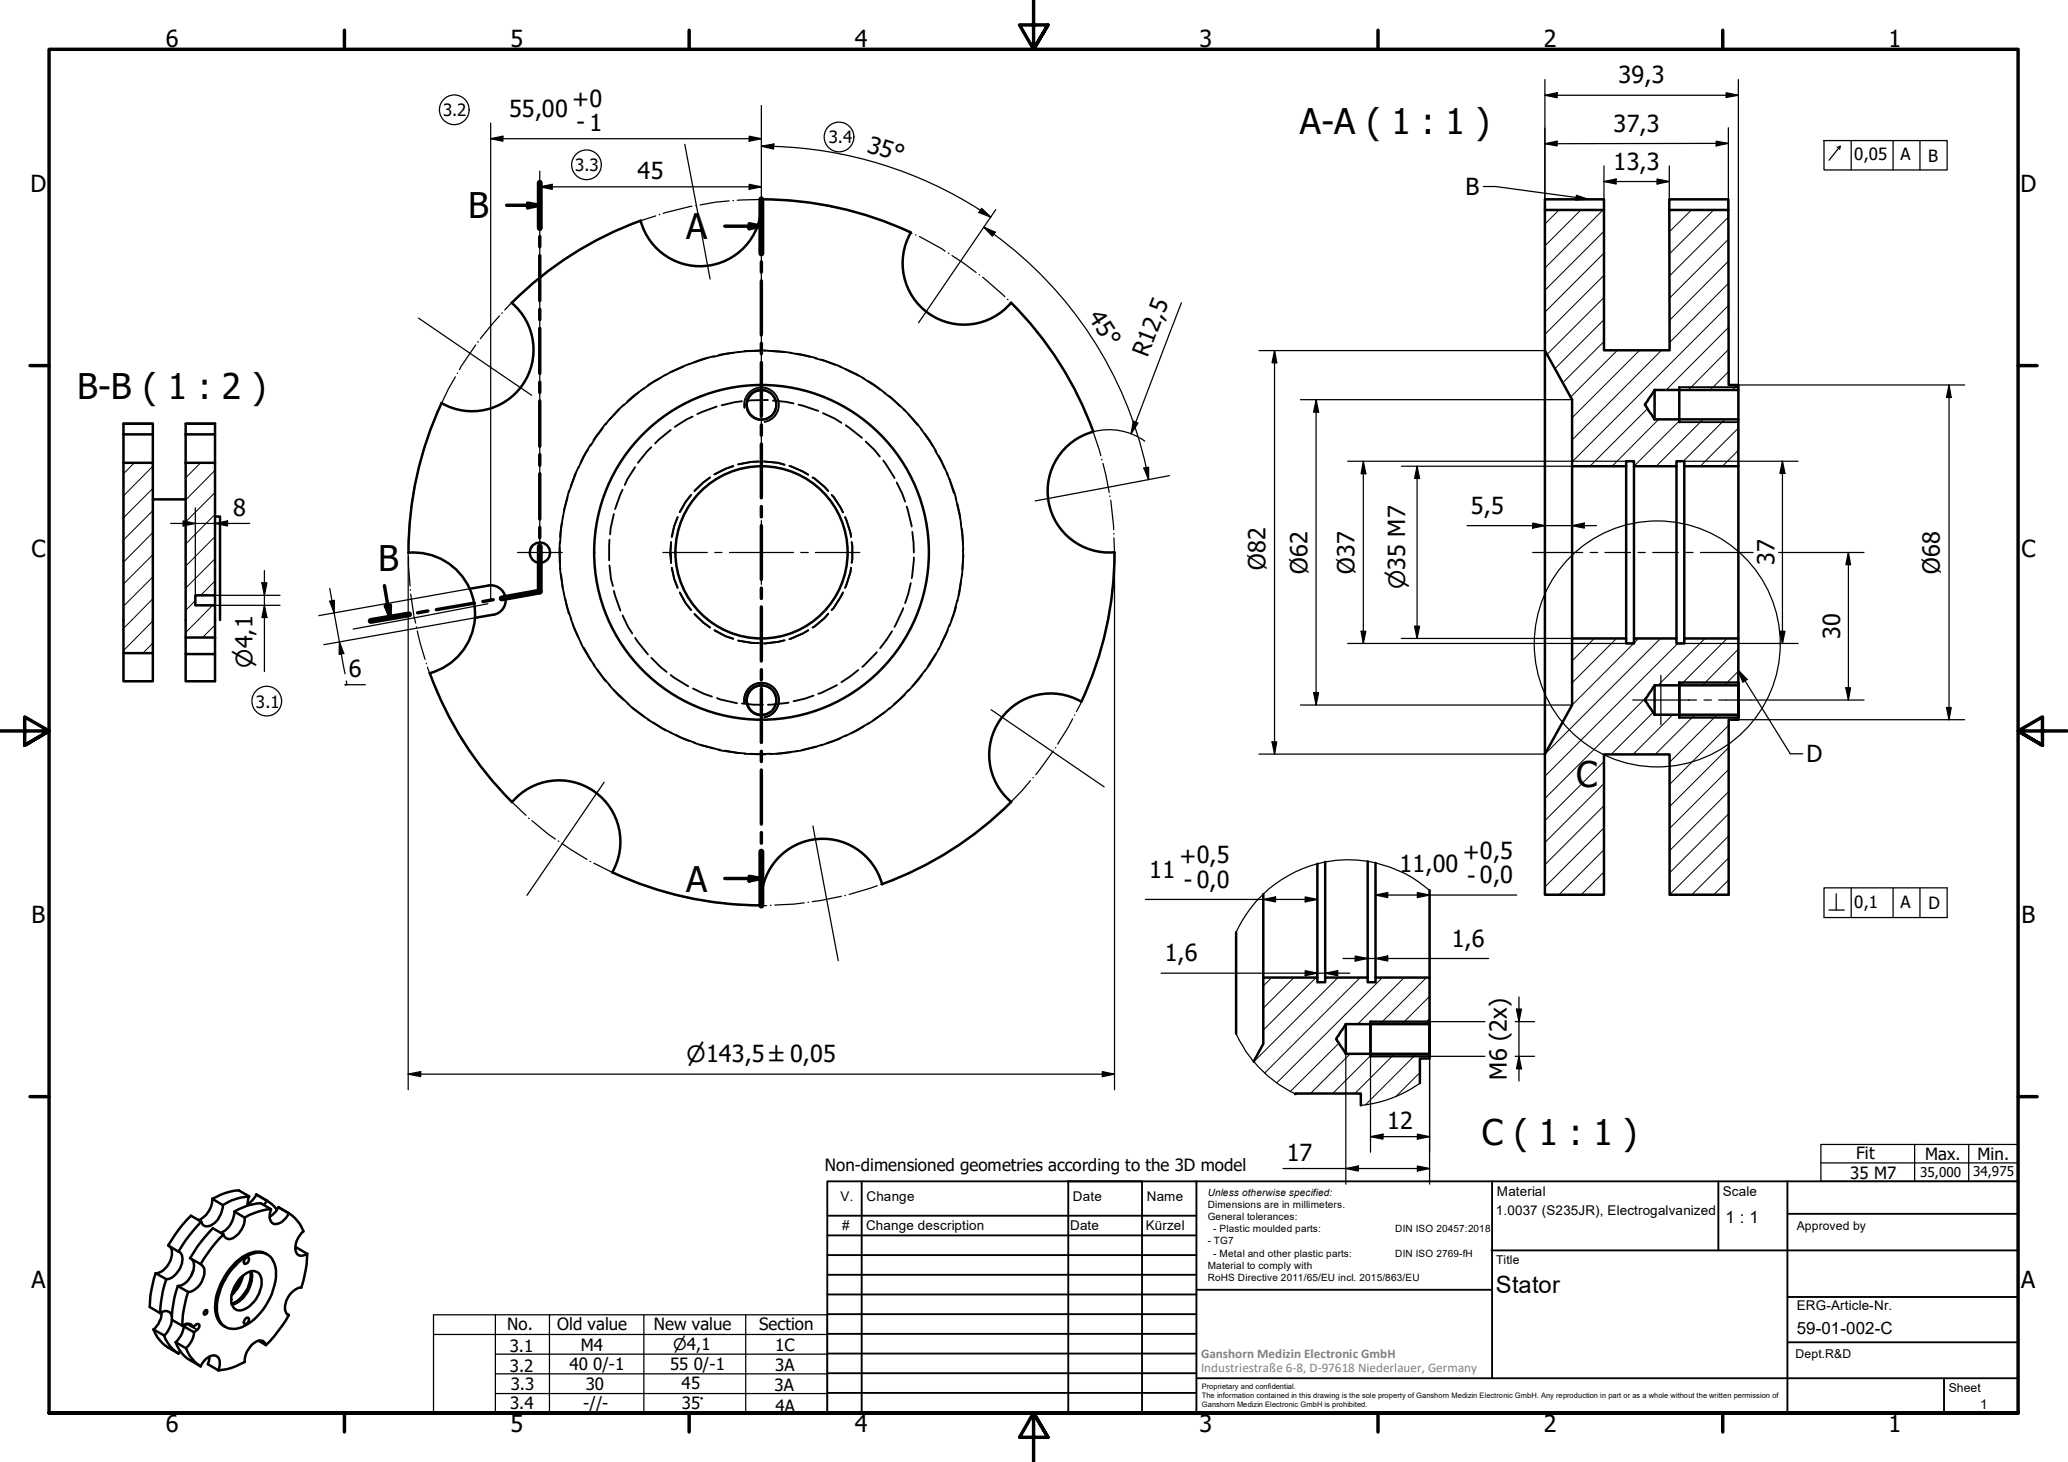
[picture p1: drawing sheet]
<svg xmlns="http://www.w3.org/2000/svg" width="420mm" height="297mm" viewBox="0 0 420 297" stroke-linecap="round" stroke-linejoin="round" font-family="sans-serif">
<!-- layer: Hatch (ISO) -->
<g fill="none" stroke="#000" stroke-width=".2">
<path d="M316.7 42.7l-2.8 2.8M321.2 42.7l-7.3 7.3M325.7 42.7l-11.8 11.8M325.9 55.9l-12 12M325.9 51.4l-12 12M325.9 47l-12 12M343.7 42.7l-4.5 4.4M348.2 42.7l-9 8.9M351.2 57.6l-12 12M351.2 53.1l-12 12M351.2 48.6l-12 12M351.2 44.1l-12 12"/>
<path d="M325.9 69.4l-8.4 8.4M325.9 64.9l-10 10M325.9 60.4l-11.6 11.6M328.6 71.2l-9.5 9.5M333.1 71.2l-13.7 13.7M337.6 71.2l-18.2 18.2M351.2 75.6l-3.7 3.6M351.2 71l-8.2 8.2M351.2 66.5l-12.7 12.7M351.2 62.1l-31.8 31.7M353 78.2l-1 1M27.3 94l-2.2 2.3"/>
<path d="M31.1 99.2l-6 6M31.1 94.7l-6 6.1M40.8 94l-3.1 3.1M43.7 95.6l-6 6M334.7 83l-11.7 11.7M337 85.2l-9.5 9.5M341.5 85.2l-9.5 9.5M346 85.2l-9.5 9.5M350.5 85.2l-8.5 8.5M353.2 91.5l-3.3 3.2M353.2 87l-7.8 7.7M31.1 112.7l-6 6"/>
<path d="M31.1 103.7l-6 6M31.1 117.2l-6 6M31.1 108.2l-6 6M43.7 118l-2.9 3M43.7 113.5l-6 6M43.7 109l-6 6M43.7 104.5l-6 6M43.7 100.1l-6 5.9M31.1 130.7l-2.1 2M31.1 121.7l-6 6M31.1 126.2l-6 6M39.7 122l-2 2"/>
<path d="M43.2 123l-5.5 5.5M43.7 127l-2.6 2.5M319.5 129.7l-.1 .1M323.9 129.7l-4.5 4.6M328.4 129.7l-9 9M331.9 130.7l-12.6 12.6M332.9 129.7l-.9 1M337.4 129.7l-23.5 23.5M340.9 130.7l-27 27M346.4 129.7l-9.5 9.5M350.9 129.7l-9.5 9.5M353.2 136.4l-2.9 2.8"/>
<path d="M353.2 131.9l-7.3 7.3M325.9 159.2l-12 12M325.9 154.7l-12 12M334.8 141.3l-20.9 20.9M335.9 144.8l-8.6 8.5M339.9 145.2l-8.1 8.1M344.4 145.2l-8.1 8.1M348.9 145.2l-9.7 9.7M351.2 156.3l-12 12M351.2 151.9l-12 12M351.2 147.4l-12 12M353.2 145.4l-.8 .8"/>
<path d="M325.9 177.2l-4.7 4.6M325.9 172.6l-9.2 9.2M325.9 168.2l-12 12M325.9 163.7l-12 12M351.2 178.8l-3 3M351.2 174.3l-7.5 7.5M351.2 169.8l-12 12M351.2 165.3l-12 12M351.2 160.8l-12 12M258.4 198.6l-1.7 1.7M262.9 198.6l-6.2 6.2M267.4 198.6l-10.7 10.7"/>
<path d="M271.8 198.6l-17 17.1M276.4 198.6l-19.5 19.4M280.9 198.6l-21.5 21.4M285.3 198.6l-9.5 9.5M289.8 198.6l-9.4 9.5M325.9 181.7l-.1 .1M272 211.9l-9.8 9.8M274.3 214.1l-8 8.1M278.8 214.1l-8 8.1M283.3 214.1l-8 8.1M287.8 214.1l-10.4 10.4M288.5 217.9l-4.8 4.8"/>
<path d="M290.4 206.9l-1.1 1.2M290.4 202.4l-5.6 5.7"/>
</g>
<!-- layer: Hidden (ISO) -->
<g fill="none" stroke="#000" stroke-width=".38">
<path d="M129.8 79.7l-3.2 2.7M130.8 78.9l-3.3 2.6M134.2 76.8l-1.5 .8-2 1.4M135.3 76.1l-3.7 2.2M138.9 74.5l-3.8 1.7M140 74l-3.8 1.6M143.9 72.7l-4 1.3M145 72.4l-2.3 .5-1.7 .7M149 71.7l-4.1 .8M150.2 71.5l-4.2 .6M154.2 71.3l-4.1 .3M154.7 79.2l1 .2 .8 .5"/>
<path d="M155.3 71.2l4.2 .4M155.5 71.2l-4.2 .2M156.5 71.3l4.2 .4M160.5 71.7l4.2 .8M161.7 71.9l4.2 .9M165.7 72.8l1.7 .5 2.3 .8M166.9 73.1l3.9 1.4M170.6 74.5l3.8 1.8M171.8 75l3.7 1.9M175.3 76.8l3.5 2.4M176.4 77.5l1.1 .6 2.3 1.8M179.6 79.8l1.8 1.3 1.5 1.4"/>
<path d="M115.6 99.8l-1 4.1M117 96.1l-1.4 3.9M117.5 94.9l-.7 1.6-.8 2.4M119.4 91.4l-.5 .7-1.4 3M120 90.3l-2 3.7M122.4 87l-1.3 1.8-1.1 1.7M123.1 86l-2.5 3.4M125.9 83.1l-2.8 3.1M126.5 99.5l-1.5 3.9M126.7 82.2l-2.9 3.1M129 94.9l-1.6 2.5-.5 1.1M132.3 90.9l-2.7 3.1"/>
<path d="M136.3 87.4l-3.2 2.7M140.7 84.6l-1.2 .6-2.4 1.5M144.3 97l-1.4 1-1.8 1.7M145.6 82.6l-3.9 1.5M149 94.7l-1.6 .5-2.2 1.2 2.2-1.2 1.6-.5M150.7 81.5l-4.1 .8M154.2 93.8h-1.5l-2.7 .5M155.2 93.8l2.9 .2 1.3 .4M156 81.3l-4.2 .1M156.5 84.6l-.8 .5-1 .2M157 81.4l2.7 .2 1.5 .4M157.1 80.5a2.75 2.75 0 0 1 0 3.5"/>
<path d="M160.4 94.7l2.7 1.1 1.1 .6M162.2 82.2l4 1.3M165.1 97l2.4 1.9 .8 .8M167.2 83.9l2.3 1.1 1.4 .9M171.8 86.4l3.3 2.5M175.9 89.7l1.8 1.7 1.1 1.4M179.5 93.6l2.2 3.5M180.7 80.5l3.1 2.8M182.2 98l1.1 2.2 .6 1.7M183.6 83.2l2.8 3.1M184.5 84.1l2.8 3.2M187.1 87.2l2.4 3.4"/>
<path d="M187.9 88.1l2.3 3.6M190 91.6l1.3 2.1 .7 1.5M190.7 92.6l1.8 3.8M192.4 96.2l1.4 4M192.9 97.3l1.3 4M113.7 111.4l.2 4.2M113.7 110.2v4.1M113.8 115.4l.6 4.2M114 116.6l.6 4.2M114.2 106.2l-.4 4.1M114.4 105l-.6 4.1M115.3 101l-.9 4.1"/>
<path d="M123.8 109.7v4.1M123.8 114.9l.3 2.8 .4 1.3M124.7 104.4l-.6 2.8-.1 1.4M136.3 114.3l-.1-2 .1 2M136.3 110.2l-.1 2.1M136.5 109.1l.5-2.2 .7-1.8-.7 1.8-.5 2.2M136.5 115.4l.5 2.2 .7 1.8-.7-1.8-.5-2.2M140.4 100.6l-1.1 1.4-1.2 2.1M171.3 104.1l-.5-.9-1.8-2.6 1.8 2.6 .5 .9M171.7 105.1l1.1 3.1 .1 .9-.1-.8zM172.9 115.4l-.1 .9-1.1 3.1M173 110.2l.2 .7-.2 3.4"/>
<path d="M184.2 102.9l1 4.1M185 118.5l-1.1 4M185.4 108.1l.3 4.2M185.7 113.3l-.5 4.2M194.2 101.1l.9 4.2M194.5 102.3l.8 4.2M195.2 106.3l.4 4.2M195.3 118l-.8 4.2M195.5 116.8l-.7 4.2M195.5 107.5l.2 4.2M195.6 111.6l.1 1.5-.2 2.6M195.7 112.8l-.2 4.2"/>
<path d="M114.6 120.6l1 4.1M114.9 121.8l.3 1.5 .9 2.5M116 125.7l1.5 3.9M116.4 126.8l1.6 3.9M118 130.5l2 3.7M118.6 131.6l2.2 3.6M120.6 135.1l2.5 3.3M121.3 136.1l2.7 3.2M123.8 139.2l1.9 2.1 1 .9M124.7 120.1l1.3 4M126.5 125l1.1 2.4 .9 1.3M129 129.6l2.6 3.4"/>
<path d="M132.3 133.7l1.9 1.8 1.2 1M136.3 137.1l3.5 2.3M138.1 120.4l1.2 2.1 1.1 1.4M140.8 139.9l2.2 1.1 1.7 .5M141.1 124.8l1.8 1.7 1.4 1M145.2 128.1l2.2 1.2 1.6 .5M150 130.2l2.7 .4 1.5 .1M154.7 139.2l1 .2 .8 .4M159.4 130.1l-1.3 .3-2.9 .3M164.2 128.1l-1.1 .6-2.7 1.1M168.3 124.7l-.8 .9-2.4 1.9M170.1 139.2l-3.9 1.8"/>
<path d="M171.3 120.4l-1.9 3.2-.4 .3M174.4 136.1l-3.5 2.5M178.1 132.5l-2.9 3M181.2 128.3l-2.4 3.4M183.5 123.6l-1.8 3.8M187.3 137.2l-2.8 3.2M188 136.2l-2.6 3.2M190.2 132.8l-2.3 3.5M190.8 131.7l-2.3 3.6M192.5 128.1l-1.8 3.8M192.9 126.9l-.7 1.9-1 2M194.2 123.2l-1.3 4"/>
<path d="M194.5 122l-1.2 4M124.7 140.1l3 3M127.5 142.9l1.2 1.1 2.1 1.6M128.5 143.7l3.3 2.5M131.6 146.2l3.7 2.2M132.7 146.8l1.9 1.2 1.8 .9M136.2 148.8l3.8 1.7M137.4 149.3l3.8 1.6M141 150.9l4 1.2M142.2 151.3l4.1 1M145.7 141.8l4 1.1M146 152.4l4.2 .6"/>
<path d="M147.3 152.5l4.1 .6M150.7 142.9l2.5 .3h1.8M151.3 153.1l4.2 .2M152.5 153.1h4.2M156.5 144.6l-.8 .5-1 .2M157.1 140.5a2.75 2.75 0 0 1 0 3.5M160.2 142.7l-4.2 .5M160.7 152.8l-4.2 .4M161.9 152.6l-4.1 .5M165.3 141.3l-1.9 .7-2.2 .5M165.9 151.7l-4.2 .9M167 151.3l-1.3 .5-2.8 .6"/>
<path d="M170.8 150l-3.9 1.4M171.9 149.4l-2.4 1.1-1.5 .5M175.5 147.6l-1.4 .8-2.3 1.1M176.5 146.9l-3.6 2.1M179.8 144.6l-3.4 2.5M180.8 143.8l-3.4 2.6M183.8 141.1l-3.1 2.9M184.6 140.2l-1.5 1.6-1.5 1.3"/>
</g>
<g fill="#000">
<circle cx="154.7" cy="79.2" r=".19"/>
<circle cx="154.7" cy="139.2" r=".19"/>
</g>
<!-- layer: Visible (ISO) -->
<g fill="none" stroke="#000" stroke-width=".51">
<path d="M130.2 44.8a71.7 71.7 0 0 0-26.2 16.7M154.6 40.5a12.5 12.5 0 0 1-10.2 13.4 12.5 12.5 0 0 1-14.2-9.1M154.7 40.5a71.5 71.5 0 0 1 30.4 6.7 12.5 12.5 0 0 0 3.6 16.5 12.5 12.5 0 0 0 16.7-2.2 71.2 71.2 0 0 1 16.7 26.2 12.5 12.5 0 0 0-9.1 14.3 12.5 12.5 0 0 0 13.4 10.2 71.7 71.7 0 0 1-6.7 30.3M313.9 42.7v-2.2h12v2.2M339.2 42.7v-2.2h12v2.2M103.9 61.5a12.5 12.5 0 0 1 2.3 16.7 12.5 12.5 0 0 1-16.5 3.7 71.7 71.7 0 0 0-6.7 30.3M154.7 79.2a3 3 0 0 0-3 3.1 3 3 0 0 0 3 3M313.9 71.2v82M336.2 79.2h17v-1h-2v-35.5h-12v28.5h-13.3v-28.5h-12v28.5l5.5 10v13.5h11v-1h1.6v1h8.6v-1h1.6v1h11v-9.5h-17M336.2 79.2l-1.8 2.7a.36 .36 0 0 0 0 .6l1.8 2.7M336.2 79.2v6M341.2 78.7v7.1"/>
<path d="M353.2 79.2v6M25.1 94h6v38.7M25.1 86.1h6v2.2M25.1 86.1v46.6h6M25.1 86.1h6M25.1 88.3h6M31.1 88.3v5.7M37.7 94h6v27h-4v2h4v6.5M37.7 88.3v41.2h6M37.7 86.1h6M43.7 86.1v2.2h-6M43.7 86.1h-6v2.2"/>
<path d="M43.7 88.3v5.7M319.4 94.7v35M330.4 94.7v35M332 94.7v35M340.6 94.7v35M342.2 94.7v35M353.2 94.7v35M31.1 101.5h6.6M43.7 105h1v21M83 112.3a12.5 12.5 0 0 1 13.3 10.3 12.5 12.5 0 0 1-9 14.2M99.2 119l-3.8 .6M99.2 119a3 3 0 0 1 3.5 2.4 3 3 0 0 1-2.4 3.5"/>
<path d="M25.1 132.7v5.7h6v-5.7M37.7 129.5v3.4h6v5.5h-6v-5.5M43.7 129.5v3.4M43.7 121v2M87.3 136.7a71.7 71.7 0 0 0 16.7 26.2M100.2 124.9l-3.7 .6M154.7 139.2a3 3 0 0 0-3 3.1 3 3 0 0 0 3 3M319.4 129.7h11v1h1.6v-1h8.6v1h1.6v-1h11v9.5h-17v6h17v1h-2v35.6h-12v-28.5h-13.3v28.5h-12v-28.6l5.5-10zM336.2 139.2l-1.8 2.7a.36 .36 0 0 0 0 .6l1.8 2.7M341.2 138.7v7.1M353.2 138.7v7.1M219.7 142.6a12.5 12.5 0 0 0-16.5 3.6 12.5 12.5 0 0 0 2.2 16.7 71.7 71.7 0 0 1-26.2 16.7"/>
<path d="M104 163a12.5 12.5 0 0 1 16.7-2.2 12.5 12.5 0 0 1 3.7 16.5M124.4 177.2a71.7 71.7 0 0 0 30.3 6.7M179.2 179.7a12.5 12.5 0 0 0-14.2-9.1 12.5 12.5 0 0 0-10.3 13.4M267.7 175.5v23.1M269.2 175.1v23.5M277.9 175v23.6M279.5 175.3v23.3M251.1 189.4v20.6M256.7 181.7v16.9M290.4 180.9v17.7M273.4 214.1h17v1h-1.9v5M273.4 208.1l-1.9 3 1.9 3"/>
<path d="M273.4 208.1h17v-9.5h-10.9v1h-1.6v-1h-8.7v1h-1.5v-1h-11v13.5l-2 3.6M273.4 208.1v6M278.4 207.6v7M290.4 207.6v7M263.1 222.3v-.1h13.4v2.4M31.6 258.7l-.9 3.5-.3 3.3 2.2 1.3M31.6 258.7l2.2 1.2M33.8 259.9l-.7 2.4-.4 2.3-.1 2.2M34.4 253.2a3 3 0 0 1-.2 3.8l-1.1 1.1-1.1 .6h-.4M36.3 254.3a1.57 1.57 0 0 1 .7 2 4.6 4.6 0 0 1-2.9 3.6h-.3M38.9 255.8a2.77 2.77 0 0 1 0 3.3 3.6 3.6 0 0 1-2.8 2.2M39.2 258.2l-.3 .9"/>
<path d="M40.8 256.8a2.15 2.15 0 0 1 .4 3 3.8 3.8 0 0 1-3 2.7M40.9 248.2l-2.1-1.2-2.5 2.8-2.1 3.2 2.1 1.3M40.9 248.2l-2.5 2.9-2.1 3.2M43.1 243.6a4.6 4.6 0 0 1-2.8 4.3M43.1 243.6l2.2 1.2M45.3 244.8a4.3 4.3 0 0 1-3.2 4.4 1.11 1.11 0 0 1-1.2-1M45.4 250.8l-2.2-1.3-2.4 2.9-2.2 3.2 2.2 1.2M45.4 250.8l-2.5 2.8-2.1 3.2M47.6 246.2a4.9 4.9 0 0 1-2.8 4.3M47.6 246.2l2.1 1.2M48.5 256.5a5.8 5.8 0 0 1 5.5-1.8 4.6 4.6 0 0 1 2.1 4.9 13.1 13.1 0 0 1-7 10.1 3.3 3.3 0 0 1-4.9-2.6 12 12 0 0 1 2.5-8.7zM48.9 259.6l-.6 1.6-1.1 1.4"/>
<path d="M49.1 259.4l-.6 1.6-1.4 1.9M49.3 259.2a7.2 7.2 0 0 1-2.2 3.9M49.7 247.4a4.5 4.5 0 0 1-3.1 4.4 1.29 1.29 0 0 1-1.2-1M49.8 255.8a.48 .48 0 0 1 .7-.3 .89 .89 0 0 1-.8 1.3l-.2-.3zM50.6 243.1l-.2 .5v1.3M50.6 243.1l-2.1-1.2a12.5 12.5 0 0 0-5.4 1.7M50.6 243.1l-.8 .1a10.8 10.8 0 0 0-4.5 1.6M50.9 258.4a6.3 6.3 0 0 1-3.8 6.4M54.2 244l-2.1-1.3-.8 1.1-1 .9M54.2 244l-.5 .8M54.2 244a5.9 5.9 0 0 1 2.1 1.8M54.3 254.9a4.1 4.1 0 0 0-4.4 .1 13.3 13.3 0 0 0-6.2 10.7 4.1 4.1 0 0 0 2.1 3.9"/>
<path d="M55.1 245.7l-.2 .5a1.79 1.79 0 0 0 1 2.5 3.4 3.4 0 0 0 2.8-2.2M55.1 245.7l-2.1-1.2h-.9a10.8 10.8 0 0 0-4.5 1.7M55.1 245.7l-2.6 .5-1.9 .7-.9 .5M58.7 246.5l-2.1-1.2-.5 .8-1.3 1.1M58.7 246.5a7.7 7.7 0 0 1 3 3.7 4.1 4.1 0 0 0-1.5 4.3 1.24 1.24 0 0 0 1.8 .4l.4-.2M60 253.7l.3-.2 2.1 1.2M62.4 254.7l-.3 3.3-.9 3.6a4.1 4.1 0 0 0-3 5.2l.5 .4M31.2 270.1a8.7 8.7 0 0 0 5.1 4.9M31.2 270.1l2.1 1.2M32.6 266.8a1.33 1.33 0 0 1 1.4-.4 1.33 1.33 0 0 1 .9 1.1M32.8 266.6a5 5 0 0 1-1.6 3.5M33.3 271.3a7.2 7.2 0 0 0 3 3.7"/>
<path d="M34.9 268.1l-.2 1.1-.4 .9-.6 .9-.4 .3M34.9 268.1l2.1 1.3M35.7 272.7a6.7 6.7 0 0 0 2.9 3.6l2.2 1.3M35.7 272.7l2.1 1.2M36.1 261.3l-.7 2.3-.3 2.3-.2 2.2M36.1 261.3l2.1 1.2M36.6 274.4l-.3 .6M37 269.4a1.48 1.48 0 0 1 2.2 .2M37.3 269.5l-.2 .9-.4 1-1 1.3M37.8 273.9a7.7 7.7 0 0 0 3 3.7M38 269l-.7 .5 2.1 1.2 .9-.7 .2-.5a.39 .39 0 0 0-.1-.5 .39 .39 0 0 0-.5 .1l-.7 .5-1.1-.6M38.2 262.5l-.9 3.6-.3 3.3"/>
<path d="M39.4 270.7l-.3 1.5-.6 1-.7 .7M40.8 277.6a3.4 3.4 0 0 1 2.8-2.2 1.27 1.27 0 0 1 1 1.6l-.2 1.4M41.6 266.4l.4-.2a.54 .54 0 0 1 0 .6 .54 .54 0 0 1-.5 .3l-.1-.4zM42.5 275.6l-.3 1.6 2.2 1.2M47.1 265a6.7 6.7 0 0 0 4-6.7 5.6 5.6 0 0 1-1.3 4.9l-1.3 1.3-1.4 .6M48.5 260l.9-.8a2.22 2.22 0 0 1 3.2-.5 4.2 4.2 0 0 1 0 4.1 5.2 5.2 0 0 1-4.1 3.4 2.17 2.17 0 0 1-1.5-2.7l.5-1.8zM49.8 268a.48 .48 0 0 1 .7-.2 .83 .83 0 0 1-.8 1.2l-.2-.3zM52.5 272.4l1.5 .9M54 273.3a1.33 1.33 0 0 0-2.2-.5 4.8 4.8 0 0 0-2.1 3.9l-.9 .5a10.8 10.8 0 0 1-4.4 1.2M58.4 267.1l.3 .1M58.7 267.2l-.7 1.1-2.2 3.1-1.8 1.9"/>
<circle cx="154.7" cy="82.3" r="3"/>
<circle cx="109.7" cy="112.3" r="2.06"/>
<circle cx="154.7" cy="112.2" r="17.5"/>
<circle cx="154.7" cy="112.2" r="34"/>
<circle cx="154.7" cy="142.3" r="3"/>
</g>
<!-- layer: Visible Narrow (ISO) -->
<path d="M341.2 78.7h12M151.2 82.9a3.5 3.5 0 0 1 2.9-4.1 3.5 3.5 0 0 1 4.1 2.8 3.5 3.5 0 0 1-2.9 4.1M341.2 85.8h12M341.2 138.7h12M151.2 142.9a3.5 3.5 0 0 1 2.9-4.1 3.5 3.5 0 0 1 4.1 2.8 3.5 3.5 0 0 1-2.9 4.1M341.2 145.8h12M278.4 214.6h12M278.4 207.6h12M38 269l2.1 1.2" fill="none" stroke="#000" stroke-width=".38"/>
<!-- layer: Break Line (ISO) -->
<path d="M290.4 180.9a25 25 0 0 0-39.3 8.5M251.1 210a28 28 0 0 0 3.6 5.7M254.7 215.7a25 25 0 0 0 8.5 6.6M288.5 220.1a25 25 0 0 1-12 4.5" fill="none" stroke="#000" stroke-width=".25"/>
<!-- layer: Section Line (ISO) -->
<g fill="none" stroke="#000" stroke-width=".7">
<path d="M109.7 37.1v9.2M102.9 41.7h6.8M107.2 41.3l2.5 .4-2.5 .5zM109.7 48.1v2.1M109.7 51.9v9.2M147.3 46h7.4M152.2 45.5l2.5 .5-2.5 .5zM154.7 40.5v11M154.7 53.2v2.1M154.7 57.1v11M109.7 62.9v2M109.7 66.7v9.2"/>
<path d="M109.7 77.6v2.1M154.7 69.8v2.1M154.7 73.6v11M109.7 81.5v9.2M109.7 92.4v2.1M109.7 96.3v9.2M154.7 86.3v2.1M154.7 90.2v10.9M78.1 119l1.1 6.5M109.7 107.2v2.1M109.7 111v9.2l-7.8 1.4M154.7 102.9v2.1"/>
<path d="M154.7 106.8v10.9M154.7 119.5v2.1M78.3 123.1l1-.2-.1 2.6zM83.1 124.8l-7.8 1.4M86.9 124.1l-2.1 .4M96.4 122.5l-7.8 1.4M100.2 121.8l-2.1 .4M154.7 123.3v11M154.7 136.1v2.1M154.7 139.9v11M154.7 152.6v2.1M154.7 156.4v11"/>
<path d="M147.3 178.5h7.4M152.2 178l2.5 .5-2.5 .5zM154.7 169.1v2.2M154.7 173v11"/>
</g>
<path d="M109.7 37.1v9.2M154.7 40.5v11M109.7 111v9.2l-7.8 1.4M83.1 124.8l-7.8 1.4M154.7 173v11" fill="none" stroke="#000" stroke-width="1.2"/>
<path d="M107.2 41.3l2.5 .4-2.5 .5zM152.2 45.5l2.5 .5-2.5 .5zM78.3 123.1l1-.2-.1 2.6zM152.2 178l2.5 .5-2.5 .5z" fill="#000"/>
<!-- layer: Detail Boundary (ISO) -->
<circle cx="336.7" cy="130.8" r="25" fill="none" stroke="#000" stroke-width=".25"/>
<!-- layer: Border (ISO) -->
<g fill="none" stroke="#000" stroke-width=".7">
<path d="M70 6.1v3.9M140 6.1v3.9M210 0v10l-2.9-4.9h5.8l-2.9 4.9 2.9-4.9M280 6.1v3.9M350 6.1v3.9M6.1 74.3h3.9M410 74.3h3.9M0 148.5h10l-5-2.8v5.7l5-2.9-5 2.9M420 148.5h-10l5-2.8v5.7l-5-2.9 5 2.9M6.1 222.8h3.9M410 222.8h3.9M10 287.1v-277.1h400v277.1h-400h400"/>
<path d="M70 287.1v3.8M140 287.1v3.8M212.9 292l-2.9-4.9 2.9 4.9h-5.8l2.9-4.9v9.9M280 287.1v3.8M350 287.1v3.8"/>
</g>
<!-- layer: TitleBlock -->
<g fill="none" stroke="#000" stroke-width=".38">
<path d="M168.1 251h75M168.1 247h75M168.1 255h75M168.1 259h75M175.1 240v47M216.9 240h15M217 240v47M232 240v47M243.1 240.1v46.9h-75v-47h241.9v47.1h-167M303 254h107M303.1 240v40M349.1 240v14"/>
<path d="M363.2 240v47.1M363.2 246.6h46.8M168.1 271h75M168.1 263h75M168.1 267h75M168.1 275h75M168.1 279h75M243.1 262.1h60M363.2 272.7h46.8M363.2 263.5h46.8M168.1 283h75M216.9 287h15"/>
<path d="M243.1 280h166.9M395 280.1v7"/>
</g>
<!-- layer: Sketch Geometry (ISO) -->
<g fill="none" stroke="#000" stroke-width=".25">
<path d="M139.1 29.3l5.2 27.4M370.6 28.6h25v5.9h-25zM373.3 30l.6-.3-.1 .6M373.9 29.7l-2.3 2.9M376.1 28.6v5.9M384.6 28.6v5.9M390.1 28.6v5.9M106.9 58.8l-4.3 4.2M107.5 58.2l-.1 .1M112.8 54l-4.7 3.7M113.5 53.5l-.1 .1M119.3 49.9l-3.5 2-1.6 1.2"/>
<path d="M120 49.5h-.1M126 46.5l-5.4 2.6M126.9 46.2h-.2M133.2 43.9l-3.2 1-2.4 1M134 43.5l-.1 .1M140.6 41.9l-5.9 1.5M141.4 41.8h.1M148.1 40.8l-2.7 .3-3.2 .5M148.9 40.8h.1M155.8 40.5l-6 .2M156.5 40.6h.2M157.4 40.6l6 .5"/>
<path d="M164.1 41.2h.2M165 41.3l5.9 1.1M171.6 42.5h.2M172.5 42.8l5.7 1.7M178.9 44.8h.2M179.8 45.1l2.1 .7 3.4 1.6M186 47.7h.1M186.8 48.1l5.2 2.9M192.7 51.4l.1 .1M193.4 51.9l4.9 3.5M198.9 55.8l.1 .1M199.6 56.3l4.6 4"/>
<path d="M202.3 42.6l-15.7 23M85 64.6l23 15.7M92.5 76.6l-1.4 2.5-1.4 2.8M93 75.8l-.1 .1M96.6 70.1l-3.3 5M97.2 69.4l-.1 .1M101.5 64.2l-3.9 4.6M102 63.5v.2M204.7 60.8l.1 .1M205.3 61.5l4.1 4.3M209.9 66.4v.1M210.4 67.1l3.6 4.8"/>
<path d="M214.4 72.6h.1M214.9 73.3l3 5.2M218.3 79.1l.1 .1M218.7 79.9l.8 1.6 1.7 3.9M84.5 97.9l-.4 1.1-.7 4.8M84.6 97v.1M86.4 90.5l-1.6 5.8M86.6 89.6v.2M89 83.4l-2.1 5.5M89.4 82.5l-.1 .2M221.5 86.1l.1 .1M221.8 86.9l1.8 5.7"/>
<path d="M223.8 93.3l.1 .2M224.1 94.2l1.3 5.9M237.6 96.6l-27.3 5.2M83 113.1l.3 5.9M83 112.2v.1M83.3 105.5l-.3 5.9M83.4 104.6v.1M83.4 119.8v.1M225.5 100.8v.1M225.7 101.6l.6 6M226.3 116.9l-.6 6M226.3 109.3l.1 3-.1 2.9"/>
<path d="M226.3 108.4v.1M226.3 116v.1M83.4 120.7l.7 4.7 .4 1.2M84.6 127.4v.1M84.8 128.2l1.6 5.8M86.6 134.7v.2M86.9 135.6l2.1 5.5M99.1 122.7l-27.3 5.1M221.2 139.1l-1.7 4-.8 1.5M221.6 138.3l-.1 .1M223.6 131.9l-1.8 5.7M223.9 131l-.1 .2"/>
<path d="M225.4 124.4l-1.3 6M225.5 123.6v.1M89.3 141.8l.1 .1M89.7 142.6l1.4 2.8 1.4 2.5M92.9 148.6l.1 .1M93.3 149.3l.4 .7 2.9 4.4M97.1 155l.1 .1M97.6 155.7l3.9 4.6M122.7 158.9l-15.6 23M201.4 144.2l22.9 15.7M209.4 158.6l-1.7 2-2.4 2.5M209.9 158h.1"/>
<path d="M214 152.6l-3.6 4.8M214.5 151.9h-.1M217.9 146l-.9 1.8-2.1 3.4M218.4 145.3h-.1M102 160.8v.2M102.6 161.5l4.3 4.2M107.4 166.2l.1 .1M108.1 166.7l3.3 2.8 1.4 1M113.4 170.9h.1M114.2 171.4l5.1 3.2M119.9 175l.1 .1M120.6 175.4l5.4 2.6"/>
<path d="M126.7 178.3l.2 .1M127.6 178.6l2.4 1 3.2 1M165.2 167.8l5.1 27.4M178.2 179.9l-5.7 1.8M178.9 179.7h.2M185.3 177.1l-3.4 1.6-2.1 .7M186.1 176.7l-.1 .1M192 173.5l-5.2 2.9M192.8 173l-.1 .1M198.3 169.1l-4.9 3.5M199 168.6l-.1 .1M204.2 164.2l-4.6 3.9"/>
<path d="M204.8 163.6l-.1 .1M133.9 180.9h.1M134.7 181.2l5.9 1.4M141.4 182.7h.1M142.2 182.9l5.9 .7M148.9 183.7l.1 .1M149.8 183.8l6 .2M156.5 183.9h.2M163.4 183.4l-6 .5M164.1 183.3h.2M170.9 182.1l-5.9 1.1M171.8 181.9l-.2 .1"/>
<path d="M370.6 180.4h25v6h-25zM371.6 184.9h3.1M373.1 181.6v3.3M376.1 180.4v6M384.6 180.4v6M390.1 180.4v6M370 232.5h40v7.5h-40zM370 236.3h40M389 232.5v7.5M400 232.5v7.5M88.1 267.1h80v20h-80zM88.1 271.1h80"/>
<path d="M100.6 279.1h67.5M100.6 275.1h67.5M100.6 267.1v20M111.6 267.1v20M130.8 267.1v20M151.5 267.1v20M100.6 283.1h67.5"/>
<circle cx="92.3" cy="22.3" r="3"/>
<circle cx="119.2" cy="33.5" r="3"/>
<circle cx="170.5" cy="27.8" r="3"/>
<circle cx="54.2" cy="142.4" r="3"/>
</g>
<!-- layer: Center Mark (ISO) -->
<g fill="none" stroke="#000" stroke-width=".25">
<path d="M154.7 21.4v79.9M105.2 112.3h9M109.7 107.7v9.1M134.7 112.3h9M145.2 112.3h1.5M148.2 112.3h13M154.7 102.7v1.6M154.7 105.8v12.9M162.7 112.3h1.5M165.7 112.3h9M154.7 120.3v1.4M154.7 123.2v9.1"/>
<path d="M337.4 137.2v10"/>
</g>
<!-- layer: Dimension (ISO) -->
<g fill="none" stroke="#000" stroke-width=".25">
<path d="M313.9 19.4l2.5-.6v1.1zM313.9 16.2v26.5M313.9 19.4h39.3M350.7 18.8l2.5 .6-2.5 .4zM353.2 16.2v63M99.7 28.2l2.5-.5v1zM99.7 28.2h55M99.7 25v97M109.7 38l2.5-.5v1zM109.7 38h45M109.7 34.8v72.9M152.2 37.5l2.5 .5-2.5 .5z"/>
<path d="M152.2 27.7l2.5 .5-2.5 .5zM154.7 29.7l2.5-.4v1zM154.7 29.7a82.4 82.4 0 0 1 46.6 14.4M313.9 29.2l2.5-.5v.9zM325.9 36.9l2.5-.5v1zM325.9 36.9h13.3M325.9 33.7v9M336.7 36.4l2.5 .5-2.5 .5zM339.2 33.7v9M348.7 28.7l2.5 .4-2.5 .5zM351.2 29.1l-37.3 .1M351.2 26v16.7"/>
<path d="M199.5 42.3l1.8 1.8-2.4-.9zM199.9 46.2l2.3 1-.6 .8zM199.9 46.2a80 80 0 0 1 33 48.8M240 61.5l-10.2 26.6M255.8 71.2h58.1M259 71.2l.4 2.5h-1zM259 71.2v82M352.2 78.2h47M396 78.2l.4 2.6h-.9zM396 78.2v68M222.1 87.7a12.5 12.5 0 0 1 10.5 1.9M230.3 85.6l.9 .4-1.4 2.1z"/>
<path d="M232.4 95.1l1-.2v2.6zM232.9 95l.5 2.5M264.2 81.2h55.2M267.4 81.2l.5 2.5h-1zM267.4 81.2v62M273.8 93.7h57.4M277 93.7l.5 2.6h-1zM277 93.7v37M284.7 94.7h34.7M287.9 94.7l.5 2.5h-1zM287.9 94.7v35M341.4 93.7h23.9"/>
<path d="M362.1 93.7l.5 2.5h-1zM362.1 93.7v37M34.7 106.3h16M37.2 105.8l2.5 .5-2.5 .6zM39.7 103.2v17.8M43.7 106.3l2.5-.5v1.1zM53.2 118.4h1l-.5 2.6zM53.7 115.9v20.5M67 119.6l3.1 17.3M82.9 112.3v109.1M95.4 119.6l-30.6 5.5M226.4 112.3v109.1"/>
<path d="M298.1 106.8h26.3M311.4 106.3l2.5 .5-2.5 .5zM319.4 106.8l2.5-.5v1zM355.7 112.3h.5M361.4 112.3h17.3M375.5 112.3l.5 2.4h-1zM375.5 112.3v29.9M43.7 121h13.2M43.7 123h13.2M53.7 123l.5 2.5h-1zM67 122.2l.9-.2v2.5zM69 130.4l.8 2.4-.9 .2z"/>
<path d="M70.4 138.4l.1 .7h-.4h4.1M96.5 125.5l-30.7 5.5M273.8 130.7h57.4M276.5 128.3h1l-.5 2.4zM284.7 129.7h34.7M287.4 127.2h1l-.5 2.5zM341.4 130.7h23.9M361.6 128.3h1l-.5 2.4zM375 139.7h1l-.5 2.5zM255.8 153.2h58.1M258.4 150.7h1l-.4 2.5zM264.2 143.2h55.2"/>
<path d="M266.9 140.7h1l-.5 2.5zM352.2 146.2h47M355.7 142.2h23M395.5 143.7h.9l-.4 2.5zM279.5 178.7v8.2M232.7 182.7h35M235.9 197.7h38.4M256.7 182.7l2.4-.5v1zM265.2 197.2l2.5 .5-2.5 .5zM265.2 182.2l2.5 .5-2.5 .5zM269.2 197.7l2.6-.5v1zM272.9 194.7h29.6"/>
<path d="M275.3 194.2l2.6 .5-2.6 .5zM279.5 194.7l2.4-.5v1zM279.5 181.8l2.4-.5v1.1zM279.5 181.8h28.7M288 181.3l2.4 .5-2.4 .6zM290.4 181.1v59.5M82.9 218.2l2.6-.5v1zM82.9 218.2h143.5M224 217.7l2.4 .5-2.4 .5zM273.4 211.1v29.5M278.4 214.6v19.5M290.4 214.6h11.3"/>
<path d="M290.4 207.6h11.3M307.8 214.6h4M307.8 207.6h4M308.1 205h1l-.5 2.6zM308.6 214.6l.5 2.6h-1zM308.6 202.6v17M260.7 237.4h29.7M273.4 237.4l2.6-.5v1zM278.4 230.9l2.6-.5v1zM278.4 230.9h12M288 230.4l2.4 .5-2.4 .5zM288 236.9l2.4 .5-2.4 .5z"/>
</g>
<g fill="#000">
<path d="M313.9 19.4l2.5-.6v1.1zM350.7 18.8l2.5 .6-2.5 .4zM99.7 28.2l2.5-.5v1zM109.7 38l2.5-.5v1zM152.2 37.5l2.5 .5-2.5 .5zM152.2 27.7l2.5 .5-2.5 .5zM154.7 29.7l2.5-.4v1zM313.9 29.2l2.5-.5v.9zM325.9 36.9l2.5-.5v1zM336.7 36.4l2.5 .5-2.5 .5zM348.7 28.7l2.5 .4-2.5 .5zM199.5 42.3l1.8 1.8-2.4-.9z"/>
<path d="M199.9 46.2l2.3 1-.6 .8zM259 71.2l.4 2.5h-1zM230.3 85.6l.9 .4-1.4 2.1zM232.4 95.1l1-.2v2.6zM267.4 81.2l.5 2.5h-1zM277 93.7l.5 2.6h-1zM287.9 94.7l.5 2.5h-1zM362.1 93.7l.5 2.5h-1zM396 78.2l.4 2.6h-.9zM37.2 105.8l2.5 .5-2.5 .6zM43.7 106.3l2.5-.5v1.1zM53.2 118.4h1l-.5 2.6z"/>
<path d="M311.4 106.3l2.5 .5-2.5 .5zM319.4 106.8l2.5-.5v1zM375.5 112.3l.5 2.4h-1zM53.7 123l.5 2.5h-1zM67 122.2l.9-.2v2.5zM69 130.4l.8 2.4-.9 .2zM276.5 128.3h1l-.5 2.4zM287.4 127.2h1l-.5 2.5zM361.6 128.3h1l-.5 2.4zM375 139.7h1l-.5 2.5zM258.4 150.7h1l-.4 2.5zM266.9 140.7h1l-.5 2.5z"/>
<path d="M395.5 143.7h.9l-.4 2.5zM256.7 182.7l2.4-.5v1zM265.2 197.2l2.5 .5-2.5 .5zM265.2 182.2l2.5 .5-2.5 .5zM269.2 197.7l2.6-.5v1zM275.3 194.2l2.6 .5-2.6 .5zM279.5 194.7l2.4-.5v1zM279.5 181.8l2.4-.5v1.1zM288 181.3l2.4 .5-2.4 .6zM82.9 218.2l2.6-.5v1zM224 217.7l2.4 .5-2.4 .5zM308.1 205h1l-.5 2.6z"/>
<path d="M308.6 214.6l.5 2.6h-1zM273.4 237.4l2.6-.5v1zM278.4 230.9l2.6-.5v1zM288 230.4l2.4 .5-2.4 .5zM288 236.9l2.4 .5-2.4 .5z"/>
</g>
<!-- layer: Centerline (ISO) -->
<path d="M311.4 112.3h10.2M323.1 112.3h1.5M326.1 112.3h5.2M332.8 112.3h1.5M335.8 112.3h5.2M342.5 112.3h1.5M345.5 112.3h10.2M331.7 142.2h13M346.2 142.2h1.5M349.2 142.2h6.5" fill="none" stroke="#000" stroke-width=".25"/>
<!-- layer: Symbol (ISO) -->
<path d="M301.4 37.9h2.4l18.9 2.6M320.3 39.7l2.4 .8-2.5 .1zM353.2 136.2l1.8 1.8-.9 .6zM353.2 136.2l10.5 16.9h2.6M353.2 133v5.7" fill="none" stroke="#000" stroke-width=".25"/>
<path d="M320.3 39.7l2.4 .8-2.5 .1zM353.2 136.2l1.8 1.8-.9 .6z" fill="#000"/>
<g font-size="7.2">
<text x="264.1" y="27.2">A-A ( 1 : 1 )</text>
<text x="95.1" y="44.4">B</text>
<text x="139.4" y="48.6">A</text>
<text x="15.7" y="81.1">B-B ( 1 : 2 )</text>
<text x="76.8" y="116">B</text>
<text x="320.2" y="159.9">C</text>
<text x="139.4" y="181.2">A</text>
<text x="301.1" y="232.7">C ( 1 : 1 )</text>
</g>
<g font-size="4.8">
<text x="33.7" y="9.6">6</text>
<text x="103.7" y="9.6">5</text>
<text x="173.7" y="9.6">4</text>
<text x="243.7" y="9.6">3</text>
<text x="313.7" y="9.6">2</text>
<text x="383.7" y="9.6">1</text>
<text x="328.9" y="16.9">39,3</text>
<text x="103.4" y="23.9">55,00</text>
<text x="116.3" y="21.6">+0</text>
<text x="117.2" y="26.5">- 1</text>
<text x="327.9" y="26.8">37,3</text>
<text x="176" y="30.8" transform="rotate(17 176 30.8)">35°</text>
<text x="327.9" y="34.5">13,3</text>
<text x="6.2" y="38.9">D</text>
<text x="129.5" y="36.4">45</text>
<text x="297.8" y="39.7">B</text>
<text x="410.5" y="38.9">D</text>
<text x="221" y="64.4" transform="rotate(57 221 64.4)">45°</text>
<text x="233.1" y="72.8" transform="rotate(-69 233.1 72.8)">R12,5</text>
<text x="47.4" y="104.8">8</text>
<text x="298.8" y="104.4">5,5</text>
<text x="6.4" y="113.1">C</text>
<text x="410.7" y="113.1">C</text>
<text x="257.1" y="115.7" transform="rotate(-90 257.1 115.7)">Ø82</text>
<text x="265.6" y="116.6" transform="rotate(-90 265.6 116.6)">Ø62</text>
<text x="275.2" y="116.6" transform="rotate(-90 275.2 116.6)">Ø37</text>
<text x="360.6" y="114.9" transform="rotate(-90 360.6 114.9)">37</text>
<text x="394.1" y="116.6" transform="rotate(-90 394.1 116.6)">Ø68</text>
<text x="373.9" y="129.8" transform="rotate(-90 373.9 129.8)">30</text>
<text x="70.9" y="137.5">6</text>
<text x="367" y="154.9">D</text>
<text x="233.5" y="178.4">11</text>
<text x="239.6" y="175.6">+0,5</text>
<text x="284.4" y="177.1">11,00</text>
<text x="297.2" y="174.7">+0,5</text>
<text x="298.1" y="179.6">- 0,0</text>
<text x="240.5" y="180.5">- 0,0</text>
<text x="6.4" y="187.4">B</text>
<text x="410.7" y="187.4">B</text>
<text x="236.7" y="195.3">1,6</text>
<text x="295" y="192.3">1,6</text>
<text x="306.1" y="219.4" transform="rotate(-90 306.1 219.4)">M6 (2x)</text>
<text x="281.8" y="229.4">12</text>
<text x="261.4" y="235.9">17</text>
<text x="6.4" y="261.7">A</text>
<text x="303.9" y="262.7">Stator</text>
<text x="410.7" y="261.7">A</text>
<text x="33.7" y="290.9">6</text>
<text x="103.7" y="290.9">5</text>
<text x="173.7" y="290.9">4</text>
<text x="243.7" y="290.9">3</text>
<text x="313.7" y="290.9">2</text>
<text x="383.7" y="290.9">1</text>
</g>
<g font-size="4.6">
<text x="285.5" y="119.7" transform="rotate(-90 285.5 119.7)">⌀35 M7</text>
<text x="51.3" y="135.7" transform="rotate(-90 51.3 135.7)">⌀4,1</text>
<text x="139.5" y="215.8">⌀143,5 ±0,05</text>
</g>
<g font-size="3.4">
<text x="90" y="23.6">3.2</text>
<text x="168.4" y="29.1">3.4</text>
<text x="116.8" y="34.7">3.3</text>
<text x="376.7" y="32.6">0,05</text>
<text x="386.1" y="32.6">A</text>
<text x="391.7" y="32.8">B</text>
<text x="52" y="143.9">3.1</text>
<text x="376.7" y="184.5">0,1</text>
<text x="386.1" y="184.5">A</text>
<text x="391.8" y="184.6">D</text>
<text x="167.6" y="238">Non-dimensioned geometries according to the 3D model</text>
<text x="375.9" y="239.4">35 M7</text>
<text x="377.1" y="235.4">Fit</text>
<text x="391.2" y="235.8">Max.</text>
<text x="401.8" y="235.7">Min.</text>
<text x="350.6" y="248.5">1 : 1</text>
<text x="103.1" y="270.2">No.</text>
<text x="103.6" y="274.7">3.1</text>
<text x="113.2" y="270.3">Old value</text>
<text x="118" y="274.4">M4</text>
<text x="132.8" y="270.3">New value</text>
<text x="154.2" y="270.3">Section</text>
<text x="157.5" y="274.6">1C</text>
<text x="365.1" y="270.9">59-01-002-C</text>
<text x="103.6" y="278.7">3.2</text>
<text x="115.7" y="278.3">40</text>
<text x="120.5" y="278.3">0/-1</text>
<text x="136.1" y="278.3">55</text>
<text x="141" y="278.3">0/-1</text>
<text x="157.5" y="278.5">3A</text>
<text x="103.6" y="286.4">3.4</text>
<text x="103.8" y="282.5">3.3</text>
<text x="118.5" y="286.2">-//-</text>
<text x="119" y="282.4">30</text>
<text x="138.5" y="282.3">45</text>
<text x="138.6" y="286.4">35°</text>
<text x="157.4" y="282.6">3A</text>
<text x="157.5" y="286.8">4A</text>
</g>
<text font-size="3.2" x="136.8" y="274.3">⌀4,1</text>
<g font-size="2.7">
<text x="390.1" y="239.1">35,000</text>
<text x="400.9" y="239">34,975</text>
<text x="170.8" y="244">V.</text>
<text x="176" y="244">Change</text>
<text x="218" y="244">Date</text>
<text x="233" y="244">Name</text>
<text x="304.1" y="243">Material</text>
<text x="350" y="243.1">Scale</text>
<text x="171.1" y="249.9">#</text>
<text x="176" y="249.9">Change description</text>
<text x="217.4" y="250">Date</text>
<text x="232.8" y="250">Kürzel</text>
<text x="303.9" y="246.8">1.0037 (S235JR), Electrogalvanized</text>
<text x="365.1" y="266.1">ERG-Article-Nr.</text>
<text x="402.3" y="286.2">1</text>
</g>
<g font-size="2.7" fill="#808080">
<text x="244" y="275.8">Ganshorn Medizin Electronic GmbH</text>
<text x="244" y="278.7">Industriestraße 6-8, D-97618 Niederlauer, Germany</text>
</g>
<g font-size="2.5">
<text x="365.1" y="249.9">Approved by</text>
<text x="304" y="256.8">Title</text>
<text x="364.8" y="275.8">Dept.R&amp;D</text>
<text x="395.9" y="282.9">Sheet</text>
</g>
<g font-size="2">
<text x="245.4" y="242.9">Unless otherwise specified:</text>
<text x="245.4" y="245.4">Dimensions are in millimeters.</text>
<text x="245.4" y="247.9">General tolerances:</text>
<text x="246.5" y="250.4">- Plastic moulded parts:</text>
<text x="283.5" y="250.4">DIN ISO 20457:2018</text>
<text x="245.4" y="252.8">- TG7</text>
<text x="245.4" y="257.9">Material to comply with</text>
<text x="246.5" y="255.4">- Metal and other plastic parts:</text>
<text x="283.5" y="255.4">DIN ISO 2769-fH</text>
<text x="245.4" y="260.3">RoHS Directive 2011/65/EU incl. 2015/863/EU</text>
</g>
<g font-size="1.5">
<text x="244.2" y="282.2">Proprietary and confidential.</text>
<text x="244.2" y="284">The information contained in this drawing is the sole property of Ganshorn Medizin Electronic GmbH. Any reproduction in part or as a whole without the written permission of</text>
<text x="244.2" y="285.8">Ganshorn Medizin Electronic GmbH is prohibited.</text>
</g>
</svg>
